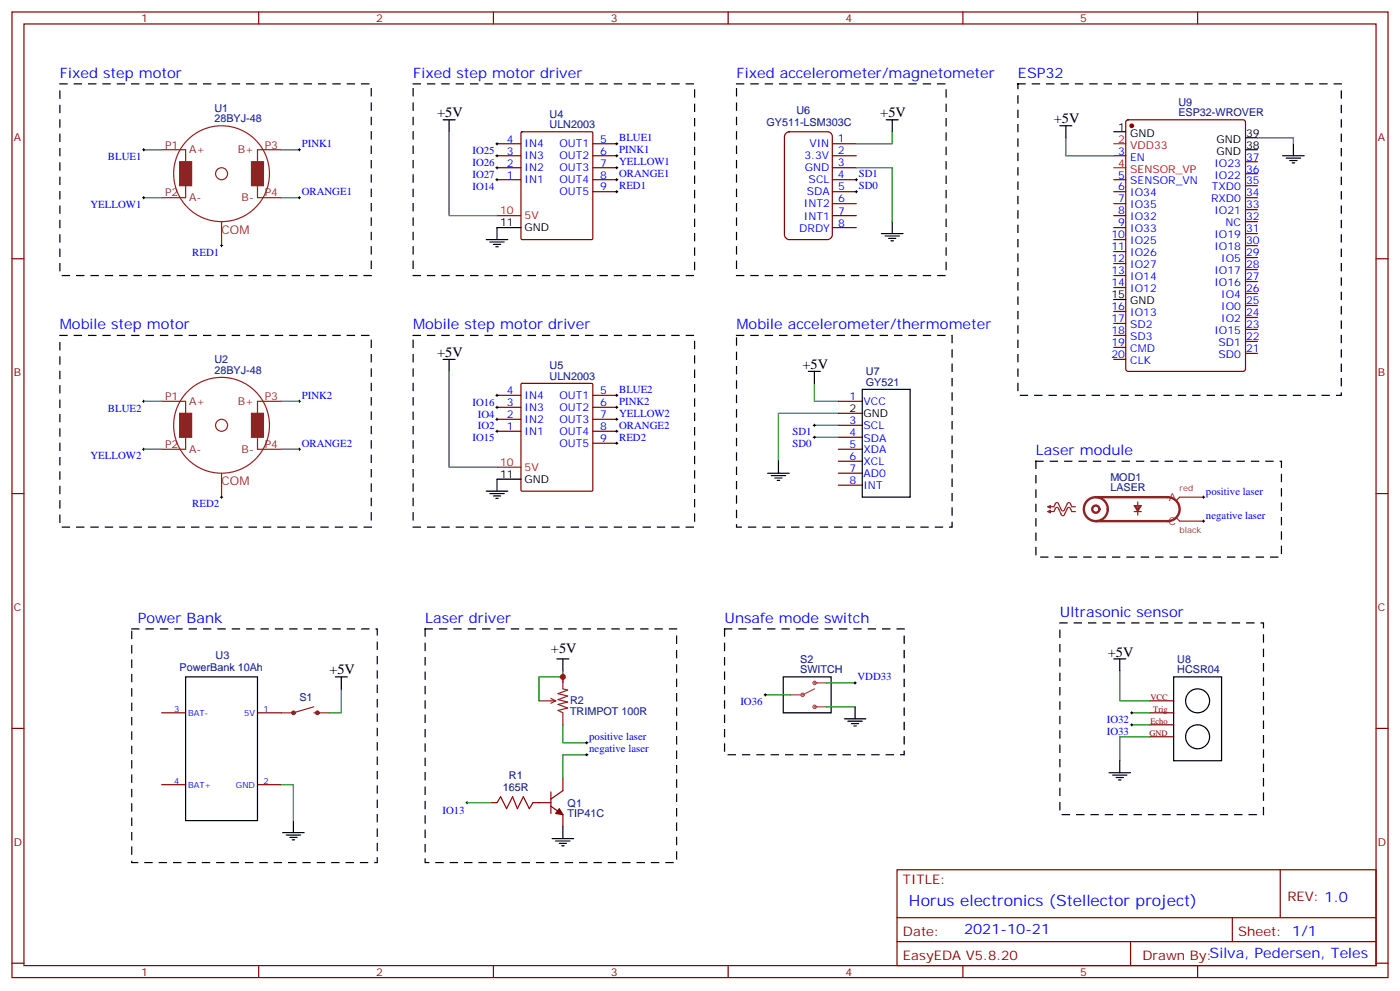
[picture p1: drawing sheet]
<svg xmlns="http://www.w3.org/2000/svg" width="412mm" height="292mm" viewBox="0 0 412 292" stroke-linecap="round" stroke-linejoin="round" font-family="sans-serif">
<g fill="none" stroke="#870000" stroke-width=".35">
<path d="M3.5 3.5h405.4v284.4h-405.4zM7.1 7.1h398.2v277.2h-398.2zM76.2 3.5v3.6M145.3 3.5v3.6M214.5 3.5v3.6M283.6 3.5v3.6M352.8 3.5v3.6M153.5 39l.3-.2h20.5l.3 .2v31.2l-.2 .3-20.6 .1-.3-.2zM331.8 35.5l.5-.2h33.9l.6 .4 .1 73-.5 .6-34.1 .1-.6-.5-.1-72.9zM146.4 49.4h7.1M146.4 52.9h7.1M146.4 42.3h7.1"/>
<path d="M146.4 45.9h7.1M174.6 56.4h7.1M174.6 49.4h7.1M174.6 52.9h7.1M174.6 42.3h7.1M174.6 45.9h7.1M245.2 56.4h7M245.2 49.4h7M245.2 52.9h7M245.2 42.3h7M245.2 45.9h7M245.2 60h7"/>
<path d="M328.1 56.4h3.5M328.1 52.9h3.5M328.1 45.9h3.5M328.1 60h3.5M366.9 58.2h3.5M366.9 54.7h3.5M366.9 51.2h3.5M366.9 47.6h3.5M3.5 76.2h3.6M245.2 63.5h7M245.2 67h7M328.1 63.5h3.5"/>
<path d="M328.1 67h3.5M328.1 70.6h3.5M328.1 74.1h3.5M328.1 77.6h3.5M366.9 79.4h3.5M366.9 75.8h3.5M366.9 72.3h3.5M366.9 68.8h3.5M366.9 65.3h3.5M366.9 61.7h3.5M405.3 76.2h3.6M328.1 81.1h3.5"/>
<path d="M328.1 84.7h3.5M328.1 91.7h3.5M328.1 95.2h3.5M328.1 98.8h3.5M366.9 97h3.5M366.9 93.5h3.5M366.9 90h3.5M366.9 86.4h3.5M366.9 82.9h3.5M146.4 116.4h7.1M146.4 119.9h7.1M153.5 113.1l.3-.2h20.5l.3 .2v31.2l-.2 .3h-20.6l-.3-.2z"/>
<path d="M174.6 116.4h7.1M174.6 119.9h7.1M246.9 118.2h7.1M328.1 102.3h3.5M328.1 105.8h3.5M366.9 104.1h3.5M366.9 100.5h3.5M146.4 123.5h7.1M146.4 127h7.1M174.6 130.5h7.1M174.6 123.5h7.1M174.6 127h7.1"/>
<path d="M246.9 121.7h7.1M246.9 125.2h7.1M246.9 128.8h7.1M246.9 132.3h7.1M246.9 135.8h7.1M246.9 139.3h7.1M3.5 145.3h3.6M246.9 142.9h7.1M405.3 145.3h3.6M3.5 214.5h3.6M47.6 209.9h7.1M75.8 209.9h7.1"/>
<path d="M338.7 206.4h7M338.7 209.9h7M338.7 217h7M338.7 213.4h7M405.3 214.5h3.6M47.6 231.1h7.1M75.8 231.1h7.1M144.6 236.4h1.8M157 236.4h5.3M162.3 237.4l3.5 2.5v3.5M162.3 233.2v6.3M165.8 229.3v3.5l-3.5 2.5"/>
<path d="M264.2 256.1h141.1v28.2h-141.1zM377.1 256.1v14.1M264.2 270.2h141.1M264.2 277.3h141.1M333 277.3v7M363 270.2v7.1M3.5 283.6h3.6M76.2 284.3v3.6M145.3 284.3v3.6M214.5 284.3v3.6M283.6 284.3v3.6M352.8 284.3v3.6"/>
<path d="M405.3 283.6h3.6"/>
</g>
<g fill="none" stroke="#8c2424" stroke-width=".35">
<path d="M47.6 44.1h7.1v14.1h-7.1M82.9 44.1h-7.1v14.1h7.1M65.3 65.3v7M47.6 118.2h7.1v14.1h-7.1M82.9 118.2h-7.1v14.1h7.1M65.3 139.3v7.1M308.7 149.2h1.7l.4-.7a.53 .53 0 0 1 .5-.5 .53 .53 0 0 1 .6 .5l.7 1.4a.53 .53 0 0 0 .5 .6 .53 .53 0 0 0 .5-.6l.7-1.4a.53 .53 0 0 1 .6-.5 .53 .53 0 0 1 .5 .5l.3 .7h1.1M308.7 150.6h1.7l.4-.7a.53 .53 0 0 1 .5-.5 .53 .53 0 0 1 .6 .5l.7 1.4a.53 .53 0 0 0 .5 .6 .53 .53 0 0 0 .5-.6l.7-1.4a.53 .53 0 0 1 .6-.5 .53 .53 0 0 1 .5 .5l.3 .7h1.1M308.7 149.2l.7-.3v.7zM308.7 150.6l.7-.3v.7zM334.1 150.6h2.1M334.1 148.9h2.1l-1.1 1.7z"/>
<path d="M334.4 149.2h1.4l-.7 .7zM334.8 149.6h.7l-.4 .7zM335.1 147.8v1.1M335.1 150.6v1.1M346.4 152.4l1.1 1.1h7M354.5 146.4h-7l-1.1 1.1M165.8 199.3v3.5l1.4 .4-2.8 1.1 2.8 .7-2.8 1 2.8 .7-2.8 .7 2.8 1.1-2.8 .7 1.4 .7v3.5M92.4 208.1l-6 1.8h-3.5M92.4 209.9h4.6M158.7 206.4h5M162.3 205.7l1.4 .7M163.7 206.4l-1.4 .7"/>
<circle cx="65.3" cy="51.2" r="14.1"/>
<circle cx="65.3" cy="51.2" r="1.76"/>
<circle cx="65.3" cy="125.2" r="14.1"/>
<circle cx="65.3" cy="125.2" r="1.76"/>
</g>
<g fill="#8c2424" stroke="#8c2424" stroke-width=".35">
<path d="M52.9 47.6h3.5v7.1h-3.5z"/>
<path d="M74.1 47.6h3.5v7.1h-3.5z"/>
<path d="M52.9 121.7h3.5v7.1h-3.5z"/>
<path d="M74.1 121.7h3.5v7.1h-3.5z"/>
</g>
<path d="M328.1 42.3h3.5M328.1 49.4h3.5M146.4 63.5h7.1M146.4 137.6h7.1" fill="none" stroke="#f00" stroke-width=".35"/>
<g fill="none" stroke="#000" stroke-width=".35">
<path d="M130.5 35.3h3.6M132.3 35.3v3.5M261.1 35.3h3.5M262.8 35.3v3.5M312.2 37h3.5M314 37v3.6M328.1 38.8h3.5M366.9 44.1h3.5M366.9 40.6h3.5M377.8 45.9h6.4M378.9 46.6h4.2M379.9 47.3h2.2"/>
<path d="M380.6 48h.8M381 42.3v3.6M143.2 70.6h6.4M144.3 71.3h4.2M145.3 72h2.2M146 72.7h.8M153.5 67h-7.1v3.6M259.6 68.8h6.4M260.7 69.5h4.2M261.8 70.2h2.1M262.5 70.9h.7M262.8 65.3v3.5"/>
<path d="M328.1 88.2h3.5M130.5 105.8h3.6M132.3 105.8v3.6M238.1 109.4h3.6M239.9 109.4v3.5M254 114.7h14.1v31.7h-14.1zM226.1 139.3h6.4M229.3 135.8v3.5M143.2 144.6h6.4M144.3 145.3h4.2M145.3 146h2.2M146 146.8h.8"/>
<path d="M153.5 141.1h-7.1v3.5M227.2 140.1h4.2M228.2 140.8h2.2M229 141.5h.7M54.7 199.3h21.1v42.4h-21.1zM98.8 199.3h3.5M100.5 199.3v3.5M164 194h3.6M165.8 194v3.6M230.7 199.3h14.1v10.6h-14.1zM328.1 194h3.5M329.8 194v3.6"/>
<path d="M345.7 199.3h14.1v24.7h-14.1zM248.7 211.7h6.4M249.8 212.4h4.2M250.8 213.1h2.1M251.5 213.8h.7M251.9 208.1v3.6M326.7 227.5h6.3M327.7 228.2h4.3M328.8 229h2.1M329.5 229.7h.7M329.8 224v3.5M83.3 245.2h6.3"/>
<path d="M84.3 245.9h4.2M85.4 246.6h2.1M86.1 247.3h.7M86.4 241.7v3.5M162.6 246.9h6.4M163.7 247.7h4.2M164.7 248.4h2.2M165.5 249.1h.7M165.8 243.4v3.5"/>
<circle cx="352.8" cy="206.4" r="3.5"/>
<circle cx="352.8" cy="217" r="3.5"/>
</g>
<g fill="#870000" stroke="#870000" stroke-width=".35">
<path d="M164.7 238.1l1.1 1.8-2.1-.4z"/>
<circle cx="333.4" cy="37" r=".53"/>
</g>
<g fill="none" stroke="#8c2424" stroke-width=".71">
<path d="M322.8 146.4h21.2a3.5 3.5 0 0 1 3.5 3.5 3.5 3.5 0 0 1-3.5 3.6h-21.2"/>
<circle cx="322.8" cy="149.9" r="1.06"/>
<circle cx="322.8" cy="149.9" r="3.5"/>
<circle cx="86.4" cy="209.9" r=".35"/>
<circle cx="93.5" cy="209.9" r=".35"/>
</g>
<g fill="none" stroke="#008700" stroke-width=".35">
<path d="M132.3 38.8v24.7h14.1M262.8 38.8v3.5h-10.6M42.3 44.1h5.3M42.3 58.2h5.3M82.9 44.1h5.3M82.9 58.2h5.3M252.2 49.4h10.6v15.9M314 40.6v5.3h14.1M370.4 40.6h10.6v1.7M42.3 118.2h5.3M82.9 118.2h5.3M132.3 109.4v28.2h14.1"/>
<path d="M239.9 112.9v5.3h7M42.3 132.3h5.3M82.9 132.3h5.3M239.9 128.8h7M239.9 125.2h7M246.9 121.7h-17.6v14.1M165.8 199.3h-7.1v7.1M165.8 197.6v3.5M329.8 197.6v8.8h8.9M100.5 202.8v7.1h-3.5M165.8 213.4v5.3h7.1M225.4 204.6h7.4"/>
<path d="M243.4 201.1h8.5M243.4 208.1h8.5M333.4 209.9h5.3M333.4 213.4h5.3M338.7 217h-8.9v7M82.9 231.1h3.5v10.6M137.6 236.4h7M172.9 222.3h-7.1v7"/>
</g>
<g fill="none" stroke="#000" stroke-width=".29">
<path d="M42 44.1h.7M42 58.2h.7M42.3 43.7v.7M42.3 57.9v.7M87.8 44.1h.7M87.8 58.2h.7M88.2 43.7v.7M88.2 57.9v.7M146 49.4h.8M146 42.3h.8M146 45.9h.8M146 52.9h.8"/>
<path d="M146.4 42v.7M146.4 45.5v.7M146.4 49v.7M146.4 52.6v.7M181.3 49.4h.7M181.3 42.3h.7M181.3 45.9h.7M181.3 52.9h.7M181.3 56.4h.7M181.7 42v.7M181.7 45.5v.7M181.7 49v.7"/>
<path d="M181.7 52.6v.7M181.7 56.1v.7M251.9 52.9h.7M251.9 56.4h.7M252.2 52.6v.7M252.2 56.1v.7M64.9 72.3h.7M65.3 72v.7M42 118.2h.7M42.3 117.8v.7M87.8 118.2h.7M88.2 117.8v.7"/>
<path d="M146 116.4h.8M146 119.9h.8M146.4 116.1v.7M146.4 119.6v.7M181.3 116.4h.7M181.3 119.9h.7M181.7 116.1v.7M181.7 119.6v.7M42 132.3h.7M42.3 131.9v.7M87.8 132.3h.7M88.2 131.9v.7"/>
<path d="M146 123.5h.8M146 127h.8M146.4 123.1v.7M146.4 126.6v.8M181.3 123.5h.7M181.3 127h.7M181.3 130.5h.7M181.7 123.1v.7M181.7 126.6v.8M181.7 130.2v.7M239.5 128.8h.7M239.5 125.2h.7"/>
<path d="M239.9 124.9v.7M239.9 128.4v.7M64.9 146.4h.7M65.3 146v.8M354.2 146.4h.7M354.2 153.5h.7M354.5 146v.8M354.5 153.1v.7M172.5 218.7h.7M172.9 218.4v.7M225.1 204.6h.7M225.4 204.3v.7"/>
<path d="M251.5 201.1h.7M251.9 200.7v.7M333 213.4h.7M333 209.9h.7M333.4 209.6v.7M333.4 213.1v.7M137.2 236.4h.7M137.6 236v.7M172.5 222.3h.7M172.9 221.9v.7"/>
</g>
<path d="M17.6 24.7h91.8v56.4h-91.8zM121.7 24.7h82.9v56.4h-82.9zM217 24.7h61.7v56.4h-61.7zM299.9 24.7h95.2v91.7h-95.2zM17.6 98.8h91.8v56.4h-91.8zM121.7 98.8h82.9v56.4h-82.9zM217 98.8h63.5v56.4h-63.5zM305.2 135.8h72.3v28.2h-72.3zM38.8 185.2h72.3v68.8h-72.3zM125.2 185.2h74.1v68.8h-74.1zM213.4 185.2h52.9v37h-52.9zM312.2 183.4h60v56.5h-60z" fill="none" stroke="#000" stroke-width=".35" stroke-dasharray="2.1 2.1"/>
<path d="M231.4 39.4l1.1-.6h11.3a1.41 1.41 0 0 1 1.4 1.4v28.9a1.51 1.51 0 0 1-1.4 1.5h-11.3a1.51 1.51 0 0 1-1.4-1.5v-28.9z" fill="none" stroke="#800000" stroke-width=".35"/>
<path d="M146.4 236.4l1.1-1.8 1.7 3.5 1.8-3.5 1.4 3.5 1.8-3.5 1.7 3.5 1.1-1.7" fill="none" stroke="#a10000" stroke-width=".35"/>
<g fill="none" stroke="#a64a4a" stroke-width=".35">
<path d="M232.8 204.6h3.5M239.9 208.1h3.5M239.9 201.1h3.5M239.9 202.8l-3.5 1.8"/>
<circle cx="236.4" cy="204.6" r=".5"/>
<circle cx="239.9" cy="208.1" r=".5"/>
<circle cx="239.9" cy="201.1" r=".5"/>
</g>
<circle cx="165.8" cy="199.3" r=".88" fill="#c00"/>
<text font-size="4.6" fill="#00f" x="267.8" y="266.7">Horus electronics (Stellector project)</text>
<g font-size="4.2" fill="#00f">
<text x="17.6" y="22.9">Fixed step motor</text>
<text x="121.7" y="22.9">Fixed step motor driver</text>
<text x="217" y="22.9">Fixed accelerometer/magnetometer</text>
<text x="299.9" y="22.9">ESP32</text>
<text x="17.6" y="97">Mobile step motor</text>
<text x="121.7" y="97">Mobile step motor driver</text>
<text x="217" y="97">Mobile accelerometer/thermometer</text>
<text x="305.2" y="134.1">Laser module</text>
<text x="40.6" y="183.4">Power Bank</text>
<text x="125.2" y="183.4">Laser driver</text>
<text x="213.4" y="183.4">Unsafe mode switch</text>
<text x="312.2" y="181.7">Ultrasonic sensor</text>
<text x="284" y="275.2">2021-10-21</text>
</g>
<g font-size="4.2">
<text x="128.8" y="34.6">+5V</text>
<text x="259.3" y="34.6">+5V</text>
<text x="310.4" y="36.3">+5V</text>
<text x="128.8" y="105.1">+5V</text>
<text x="236.4" y="108.7">+5V</text>
<text x="162.3" y="192.3">+5V</text>
<text x="326.3" y="193.3">+5V</text>
<text x="97" y="198.6">+5V</text>
</g>
<g font-size="3.9" fill="#800">
<text x="266" y="260.4">TITLE:</text>
<text x="379.2" y="265.3">REV: 1.0</text>
<text x="266" y="275.5">Date:</text>
<text x="364.8" y="275.5">Sheet: 1/1</text>
<text x="266" y="282.6">EasyEDA V5.8.20</text>
<text x="336.5" y="282.6">Drawn By:Silva, Pedersen, Teles</text>
</g>
<g font-size="3.5" fill="#8d2323">
<text x="65.3" y="68.8">COM</text>
<text x="65.3" y="142.9">COM</text>
</g>
<g font-size="3.2" fill="#800">
<text x="41.6" y="6.5">1</text>
<text x="110.8" y="6.5">2</text>
<text x="179.9" y="6.5">3</text>
<text x="249.1" y="6.5">4</text>
<text x="318.2" y="6.5">5</text>
<text x="4.1" y="41.6">A</text>
<text x="405.9" y="41.6">A</text>
<text x="4.1" y="110.8">B</text>
<text x="405.9" y="110.8">B</text>
<text x="4.1" y="179.9">C</text>
<text x="405.9" y="179.9">C</text>
<text x="4.1" y="249.1">D</text>
<text x="405.9" y="249.1">D</text>
<text x="41.6" y="287.3">1</text>
<text x="110.8" y="287.3">2</text>
<text x="179.9" y="287.3">3</text>
<text x="249.1" y="287.3">4</text>
<text x="318.2" y="287.3">5</text>
</g>
<g font-size="3.2" fill="#000080">
<text x="63.2" y="32.8">U1</text>
<text x="63.2" y="36">28BYJ-48</text>
<text x="161.9" y="34.7">U4</text>
<text x="234.6" y="33.5">U6</text>
<text x="347.1" y="34.2">ESP32-WROVER</text>
<text x="347.1" y="31.3">U9</text>
<text x="161.9" y="37.7">ULN2003</text>
<text x="225.8" y="37">GY511-LSM303C</text>
<text x="63.2" y="106.9">U2</text>
<text x="63.2" y="110.1">28BYJ-48</text>
<text x="161.9" y="111.8">ULN2003</text>
<text x="161.9" y="108.7">U5</text>
<text x="255.1" y="113.6">GY521</text>
<text x="255.1" y="110.4">U7</text>
<text x="327.1" y="141.5">MOD1</text>
<text x="327.1" y="144.6">LASER</text>
<text x="52.9" y="197.6">PowerBank 10Ah</text>
<text x="63.5" y="194">U3</text>
<text x="235.7" y="195.3">S2</text>
<text x="346.8" y="195.1">U8</text>
<text x="235.7" y="198.3">SWITCH</text>
<text x="346.8" y="198.3">HCSR04</text>
<text x="88.2" y="206.4">S1</text>
<text x="167.9" y="207.4">R2</text>
<text x="167.9" y="210.6">TRIMPOT 100R</text>
<text x="148.2" y="232.8">165R</text>
<text x="149.9" y="229.3">R1</text>
<text x="167.2" y="237.5">Q1</text>
<text x="167.2" y="240.7">TIP41C</text>
</g>
<g font-size="3.2" fill="#00f">
<text x="149.3" y="42">4</text>
<text x="176.7" y="42">5</text>
<text x="182.4" y="41.6">BLUE1</text>
<text x="246.8" y="41.8">1</text>
<text x="31.8" y="47.1">BLUE1</text>
<text x="88.9" y="43.4">PINK1</text>
<text x="139.2" y="45.3">IO25</text>
<text x="149.3" y="45.5">3</text>
<text x="154.5" y="43.4">IN4</text>
<text x="154.5" y="46.9">IN3</text>
<text x="164.8" y="43.4">OUT1</text>
<text x="164.8" y="46.9">OUT2</text>
<text x="176.7" y="45.5">6</text>
<text x="182.4" y="45.1">PINK1</text>
<text x="237" y="46.8">3.3V</text>
<text x="238.4" y="43.3">VIN</text>
<text x="246.8" y="45.4">2</text>
<text x="329.4" y="45.5">3</text>
<text x="332.9" y="47.3">EN</text>
<text x="367.1" y="47.3">37</text>
<text x="139.2" y="48.9">IO26</text>
<text x="139.2" y="52.4">IO27</text>
<text x="149.3" y="49">2</text>
<text x="149.3" y="52.6">1</text>
<text x="154.5" y="50.4">IN2</text>
<text x="154.5" y="54">IN1</text>
<text x="164.8" y="54">OUT4</text>
<text x="164.8" y="50.4">OUT3</text>
<text x="176.7" y="52.6">8</text>
<text x="176.7" y="49">7</text>
<text x="182.4" y="48.7">YELLOW1</text>
<text x="182.4" y="52.2">ORANGE1</text>
<text x="237" y="50.4">GND</text>
<text x="238.2" y="53.8">SCL</text>
<text x="246.8" y="49">3</text>
<text x="246.8" y="52.4">4</text>
<text x="252.9" y="52">SD1</text>
<text x="329.4" y="52.6">5</text>
<text x="357.7" y="52.6">IO22</text>
<text x="357.7" y="49">IO23</text>
<text x="367.1" y="50.8">36</text>
<text x="88.9" y="57.5">ORANGE1</text>
<text x="139.2" y="55.9">IO14</text>
<text x="164.8" y="57.5">OUT5</text>
<text x="176.7" y="56.1">9</text>
<text x="182.4" y="55.7">RED1</text>
<text x="237.7" y="57.5">SDA</text>
<text x="246.9" y="59.6">6</text>
<text x="246.9" y="56.1">5</text>
<text x="252.9" y="55.6">SD0</text>
<text x="329.4" y="56.1">6</text>
<text x="329.4" y="59.6">7</text>
<text x="332.9" y="54.3">SENSOR_VN</text>
<text x="332.9" y="57.9">IO34</text>
<text x="356.7" y="59.6">RXD0</text>
<text x="357" y="56.1">TXD0</text>
<text x="367.1" y="57.9">34</text>
<text x="367.1" y="54.3">35</text>
<text x="26.7" y="61.2">YELLOW1</text>
<text x="236.8" y="61">INT2</text>
<text x="236.8" y="64.7">INT1</text>
<text x="246.9" y="63.3">7</text>
<text x="329.4" y="63.1">8</text>
<text x="332.9" y="61.4">IO35</text>
<text x="332.9" y="64.9">IO32</text>
<text x="357.7" y="63.1">IO21</text>
<text x="367.1" y="64.9">32</text>
<text x="367.1" y="61.4">33</text>
<text x="235.4" y="68.2">DRDY</text>
<text x="246.9" y="66.8">8</text>
<text x="327.4" y="70.2">10</text>
<text x="329.4" y="66.7">9</text>
<text x="332.9" y="68.4">IO33</text>
<text x="332.9" y="72">IO25</text>
<text x="357.7" y="70.2">IO19</text>
<text x="361" y="66.7">NC</text>
<text x="367.1" y="72">30</text>
<text x="367.1" y="68.4">31</text>
<text x="56.7" y="75.3">RED1</text>
<text x="327.4" y="73.7">11</text>
<text x="327.4" y="77.3">12</text>
<text x="332.9" y="75.5">IO26</text>
<text x="357.7" y="73.7">IO18</text>
<text x="359.7" y="77.3">IO5</text>
<text x="367.1" y="75.5">29</text>
<text x="327.4" y="80.8">13</text>
<text x="332.9" y="79">IO27</text>
<text x="332.9" y="82.5">IO14</text>
<text x="357.7" y="80.8">IO17</text>
<text x="367.1" y="82.5">27</text>
<text x="367.1" y="79">28</text>
<text x="327.4" y="84.3">14</text>
<text x="332.9" y="86.1">IO12</text>
<text x="357.7" y="84.3">IO16</text>
<text x="359.7" y="87.8">IO4</text>
<text x="367.1" y="89.6">25</text>
<text x="367.1" y="86.1">26</text>
<text x="327.4" y="91.4">16</text>
<text x="327.4" y="94.9">17</text>
<text x="332.9" y="93.1">IO13</text>
<text x="359.7" y="94.9">IO2</text>
<text x="359.7" y="91.4">IO0</text>
<text x="367.1" y="93.1">24</text>
<text x="327.4" y="98.4">18</text>
<text x="327.4" y="102">19</text>
<text x="332.9" y="96.7">SD2</text>
<text x="332.9" y="100.2">SD3</text>
<text x="357.7" y="98.4">IO15</text>
<text x="359" y="102">SD1</text>
<text x="367.1" y="100.2">22</text>
<text x="367.1" y="96.7">23</text>
<text x="327.4" y="105.5">20</text>
<text x="332.9" y="103.7">CMD</text>
<text x="332.9" y="107.2">CLK</text>
<text x="359" y="105.5">SD0</text>
<text x="367.1" y="103.7">21</text>
<text x="88.9" y="117.5">PINK2</text>
<text x="139.2" y="119.4">IO16</text>
<text x="149.3" y="116.1">4</text>
<text x="149.3" y="119.6">3</text>
<text x="154.5" y="117.5">IN4</text>
<text x="164.8" y="117.5">OUT1</text>
<text x="176.7" y="116.1">5</text>
<text x="176.7" y="119.6">6</text>
<text x="182.4" y="115.7">BLUE2</text>
<text x="182.4" y="119.2">PINK2</text>
<text x="250.2" y="117.8">1</text>
<text x="254.4" y="119.2">VCC</text>
<text x="31.8" y="121.2">BLUE2</text>
<text x="140.8" y="122.9">IO4</text>
<text x="149.3" y="123.1">2</text>
<text x="154.5" y="124.5">IN2</text>
<text x="154.5" y="121">IN3</text>
<text x="164.8" y="124.5">OUT3</text>
<text x="164.8" y="121">OUT2</text>
<text x="176.7" y="123.1">7</text>
<text x="182.4" y="122.7">YELLOW2</text>
<text x="250.2" y="124.9">3</text>
<text x="88.9" y="131.6">ORANGE2</text>
<text x="139.2" y="130">IO15</text>
<text x="140.8" y="126.5">IO2</text>
<text x="149.3" y="126.6">1</text>
<text x="154.5" y="128.1">IN1</text>
<text x="164.8" y="131.6">OUT5</text>
<text x="164.8" y="128.1">OUT4</text>
<text x="176.7" y="130.2">9</text>
<text x="176.7" y="126.6">8</text>
<text x="182.4" y="126.3">ORANGE2</text>
<text x="182.4" y="129.8">RED2</text>
<text x="233.4" y="131.8">SD0</text>
<text x="233.4" y="128.2">SD1</text>
<text x="250.2" y="128.4">4</text>
<text x="250.2" y="131.9">5</text>
<text x="254.4" y="126.3">SCL</text>
<text x="254.4" y="130.2">SDA</text>
<text x="26.7" y="135.3">YELLOW2</text>
<text x="250.2" y="135.5">6</text>
<text x="254.4" y="133.3">XDA</text>
<text x="254.4" y="136.9">XCL</text>
<text x="250.2" y="139">7</text>
<text x="250.2" y="142.5">8</text>
<text x="254.4" y="140.4">AD0</text>
<text x="254.4" y="143.9">INT</text>
<text x="56.7" y="149.4">RED2</text>
<text x="355.2" y="145.7">positive laser</text>
<text x="355.2" y="152.7">negative laser</text>
<text x="252.6" y="200.4">VDD33</text>
<text x="218.1" y="207.6">IO36</text>
<text x="326" y="212.9">IO32</text>
<text x="173.6" y="221.5">negative laser</text>
<text x="173.6" y="218">positive laser</text>
<text x="326" y="216.4">IO33</text>
<text x="130.4" y="239.7">IO13</text>
</g>
<g font-size="3.2">
<text x="329.4" y="38.5">1</text>
<text x="332.9" y="40.2">GND</text>
<text x="358.3" y="42">GND</text>
<text x="367.1" y="40.2">39</text>
<text x="358.3" y="45.5">GND</text>
<text x="367.1" y="43.7">38</text>
<text x="147.3" y="66.7">11</text>
<text x="154.5" y="68.1">GND</text>
<text x="327.4" y="87.8">15</text>
<text x="332.9" y="89.6">GND</text>
<text x="250.2" y="121.4">2</text>
<text x="254.4" y="122.8">GND</text>
<text x="147.3" y="140.8">11</text>
<text x="154.5" y="142.2">GND</text>
</g>
<g font-size="3.2" fill="#f00">
<text x="329.4" y="42">2</text>
<text x="332.9" y="43.7">VDD33</text>
<text x="329.4" y="49">4</text>
<text x="332.9" y="50.8">SENSOR_VP</text>
<text x="147.3" y="63.1">10</text>
<text x="154.5" y="64.6">5V</text>
<text x="147.3" y="137.2">10</text>
<text x="154.5" y="138.6">5V</text>
</g>
<g font-size="3.2" fill="#8d2323">
<text x="48.6" y="43.7">P1</text>
<text x="55.7" y="45.2">A+</text>
<text x="70" y="45.2">B+</text>
<text x="78" y="43.7">P3</text>
<text x="48.6" y="57.9">P2</text>
<text x="55.7" y="59.3">A-</text>
<text x="71.2" y="59.3">B-</text>
<text x="78" y="57.9">P4</text>
<text x="48.6" y="117.8">P1</text>
<text x="55.7" y="119.2">A+</text>
<text x="70" y="119.2">B+</text>
<text x="78" y="117.8">P3</text>
<text x="48.6" y="131.9">P2</text>
<text x="78" y="131.9">P4</text>
<text x="55.7" y="133.3">A-</text>
<text x="71.2" y="133.3">B-</text>
<text x="344.3" y="147.5">A</text>
<text x="344.2" y="154.5">C</text>
</g>
<g font-size="2.5" fill="#8d2323">
<text x="347.5" y="144.6">red</text>
<text x="347.5" y="157">black</text>
</g>
<g font-size="2.5" fill="#00f">
<text x="51.4" y="209.6">3</text>
<text x="77.6" y="209.6">1</text>
<text x="55.4" y="211">BAT-</text>
<text x="71.9" y="211">5V</text>
<text x="51.4" y="230.7">4</text>
<text x="55.4" y="232.1">BAT+</text>
<text x="69.5" y="232.1">GND</text>
<text x="77.6" y="230.7">2</text>
</g>
<g font-size="2.5" fill="#800">
<text x="338.9" y="206">VCC</text>
<text x="339.7" y="209.6">Trig</text>
<text x="338.9" y="213.1">Echo</text>
<text x="338.6" y="216.6">GND</text>
</g>
</svg>
